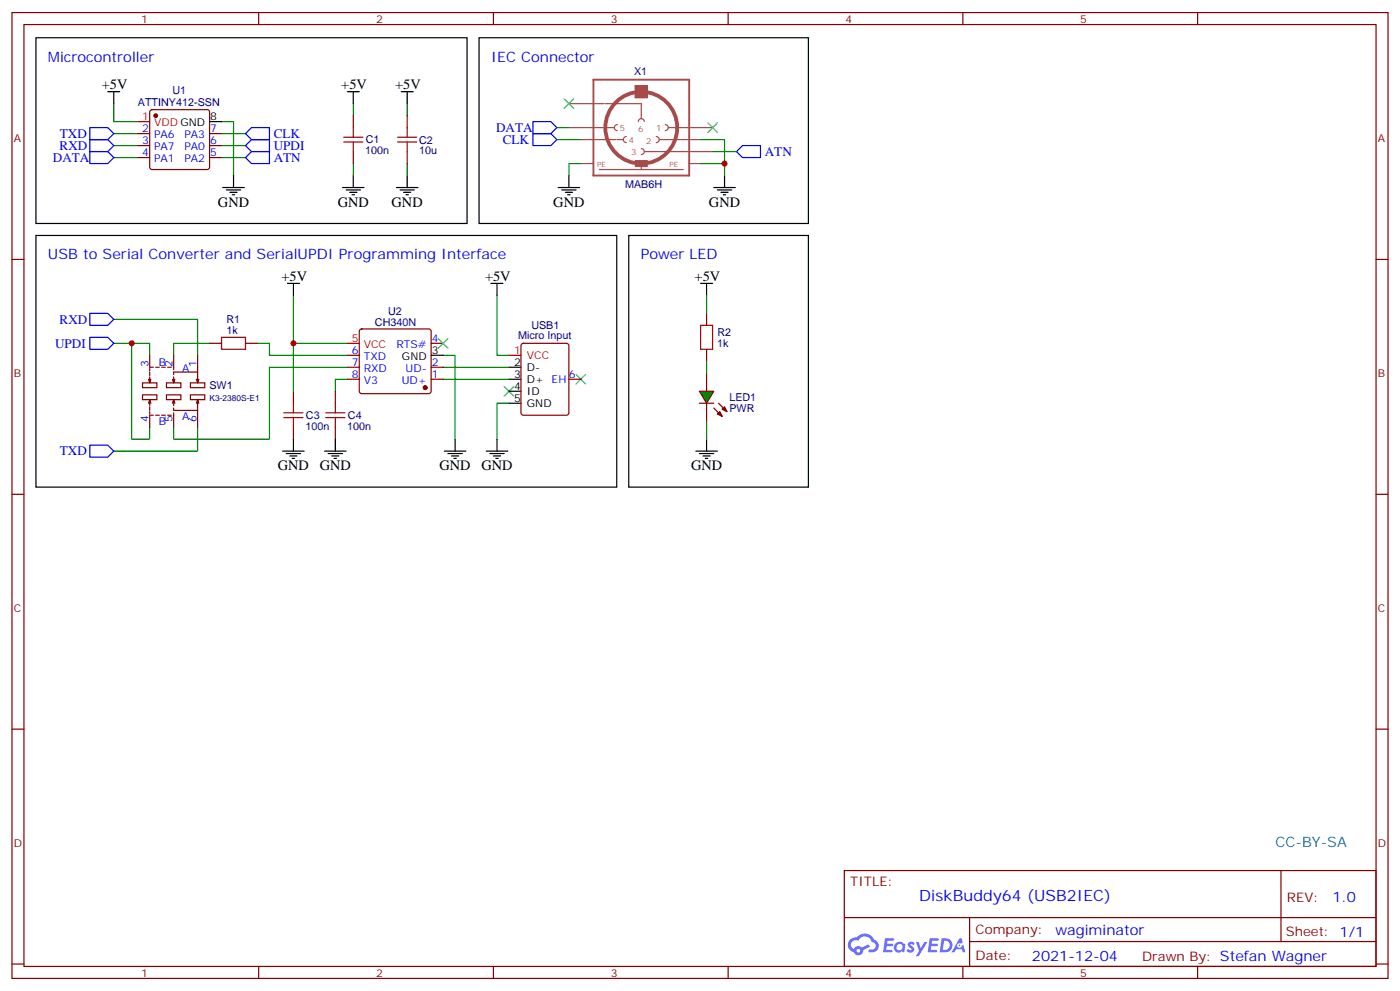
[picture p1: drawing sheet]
<svg xmlns="http://www.w3.org/2000/svg" width="412mm" height="292mm" viewBox="0 0 412 292" stroke-linecap="round" stroke-linejoin="round" font-family="sans-serif">
<g fill="none" stroke="#870000" stroke-width=".35">
<path d="M3.5 3.7h405.4v284.3h-405.4zM7.1 7.2h398.2v277.3h-398.2zM76.2 3.7v3.5M145.3 3.7v3.5M214.5 3.7v3.5M283.6 3.7v3.5M352.8 3.7v3.5M3.5 76.4h3.6M405.3 76.4h3.6M3.5 145.5h3.6M405.3 145.5h3.6M3.5 214.7h3.6"/>
<path d="M405.3 214.7h3.6M248.7 256.3h156.6v28.2h-156.6zM377.3 256.3v20.9M248.7 270.1h156.5M285.6 277.2h119.6M285.6 270.1v14.2M3.5 283.8h3.6M76.2 284.5v3.5M145.3 284.5v3.5M214.5 284.5v3.5M283.6 284.5v3.5M352.8 284.5v3.5"/>
<path d="M405.3 283.8h3.6"/>
</g>
<g fill="#5487ff">
<path d="M267.7 277.5a1.22 1.22 0 0 1 1.7 .2l-.4 .6a.47 .47 0 0 0-.3-.4 .47 .47 0 0 0-.5 .2l.1 .2a1.14 1.14 0 0 1 .8 1.8 1.14 1.14 0 0 1-1.9 0l-.2-.2 .5-.6 .7 .5a.29 .29 0 0 0 .3-.3 .29 .29 0 0 0-.2-.3 1.04 1.04 0 0 1-.6-1.7z"/>
<path d="M260.7 276.2h2.4l.3 .2-.2 .5-1.8 .1-.1 .8h1.5l.3 .4-.3 .4h-1.6l-.2 1.1h1.7l.2 .3-.2 .3-2.6 .1z"/>
<path d="M273.8 276.2h2.4l.3 .2-.1 .5-1.8 .1-.2 .8h1.6l.3 .4-.4 .4-1.6-.1-.1 1.1 1.7 .1 .2 .3-.2 .3-2.6 .1z"/>
<path d="M282.6 276.2h.7l.3 1.3-.6 .3a.69 .69 0 0 0-1 .3 .69 .69 0 0 0 .4 .9 .69 .69 0 0 0 .9-.6l.5-.2 .6 2.2h-.8l-.2-.9h-1.8l-.5 .9h-.8z"/>
<path d="M269.8 277.3h.8l.6 1.8 1.1-1.8h.9l-2.6 4.2h-.8l.9-1.5z"/>
<path d="M277.4 276.2l-.6 4.2h1.3a2.11 2.11 0 0 0 2.5-2.1 2.11 2.11 0 0 0-2.5-2.1zM278.1 277a1.39 1.39 0 0 1 1.7 1.4 1.39 1.39 0 0 1-1.8 1.2h-.3z"/>
<path d="M263.7 277.8a1.54 1.54 0 0 0-.1 2.2 1.54 1.54 0 0 0 2.2 .1l.6 .3 .3-2.3-.2-.3h-.4a1.49 1.49 0 0 0-2.4 0zM264 278.8a.94 .94 0 0 1 1.8 0 .94 .94 0 0 1-1.8 0z"/>
<path d="M250.4 276.6a2.18 2.18 0 0 0 1.1 3.7 1.44 1.44 0 0 0 1.6 .9 1.44 1.44 0 0 0 1.2-1.4l2-1.1-.5-.7-1.9 1a1.47 1.47 0 0 0-2.4 .4 1.39 1.39 0 0 1-.7-1.9 1.39 1.39 0 0 1 2-.5 2.12 2.12 0 0 1 2.2-1.3 2.12 2.12 0 0 1 1.9 1.7 1.14 1.14 0 0 1 1.1 1.4 1.14 1.14 0 0 1-1.7 .7 .43 .43 0 0 0-.5 .4 .43 .43 0 0 0 .4 .5 1.98 1.98 0 0 0 2.5-1.2 1.98 1.98 0 0 0-1.2-2.6 3.1 3.1 0 0 0-5.3-.6l-.9 .1zM252.3 279.9a.55 .55 0 0 1 1.1 0 .55 .55 0 0 1-1.1 0z"/>
<circle cx="282.6" cy="278.3" r=".26"/>
</g>
<g fill="none" stroke="#a64a4a" stroke-width=".35">
<path d="M167.6 37.6h10.4M167.6 30.5h10.4M178.3 37.6h2.7M178.3 30.5h10.6v4.4M181.8 36.7a.88 .88 0 0 0-.8 .9 .88 .88 0 0 0 .8 .9M187.1 25.2h3.6v3.6h-3.6zM188 35.8a.88 .88 0 0 1 .9-.9 .88 .88 0 0 1 .9 .9M196 36.7a.88 .88 0 0 1 .8 .9 .88 .88 0 0 1-.8 .9M196.8 37.6h13.1M171.1 41.1h10.4M171.1 48.2h3.5M176.6 49.9h24.6"/>
<path d="M181.8 41.1h1.8M184.5 40.2a.88 .88 0 0 0-.9 .9 .88 .88 0 0 0 .9 .9M188.9 48.2v1.7M188.9 43.7a.88 .88 0 0 1 .9 .9 .88 .88 0 0 1-.9 .9M189.8 44.6h20.1M193.3 40.2a.88 .88 0 0 1 .9 .9 .88 .88 0 0 1-.9 .9M194.2 41.1h12.2M202.9 48.2h3.5"/>
</g>
<path d="M174.8 23.5h28.2v28.2h-28.2z" fill="none" stroke="#a64a4a" stroke-width=".56"/>
<path d="M199.5 37.6a10.6 10.6 0 0 0-15.5-9.4 10.6 10.6 0 0 0-1.2 18.1 10.6 10.6 0 0 0 16.6-7.3l.1-1.3" fill="none" stroke="#a64a4a" stroke-width="1.1"/>
<g fill="#a64a4a" stroke="#a64a4a" stroke-width=".29">
<path d="M187.1 25.2h3.6v3.6h-3.6z"/>
<path d="M187.1 47.3h3.6v1.7h-3.6z"/>
</g>
<path d="M206.4 83.4h3.5M208.1 83.4v3.6M205 132.8h6.3M206 133.5h4.3M207.1 134.2h2.1M207.8 134.9h.7M208.1 129.3v3.5" fill="none" stroke="#000" stroke-width=".35"/>
<path d="M206.4 95.8h3.5v7h-3.5z" fill="none" stroke="#a10000" stroke-width=".35"/>
<path d="M208.1 92.3v3.5M208.1 102.8v3.6M208.1 109.9v5.3M208.1 118.7v5.3" fill="none" stroke="#870000" stroke-width=".35"/>
<path d="M206 115.2h4.3l-2.2 3.5z" fill="#0c0" stroke="#870000" stroke-width=".35"/>
<g fill="none" stroke="#870000" stroke-width=".35">
<path d="M40.6 39.3h3.5M44.3 32.5l.5-.2h16.2l.5 .2 .2 .5v16.2l-.2 .5-.5 .2h-16.2l-.5-.2-.2-.5v-16.2zM61.7 39.3h3.6M104.1 34v3.6M119.9 34v3.6M40.6 42.9h3.5M40.6 46.4h3.5M61.7 42.9h3.6M61.7 46.4h3.6M104.1 44.6v3.6M119.9 44.6v3.6M106.1 97l.4-.2h19.8l.5 .2 .2 .5v17.7l-.2 .5-.5 .2h-19.8l-.5-.2-.2-.5v-17.7z"/>
<path d="M42 116.2h4.2v1.5h-4.2zM42 112.7h4.2v1.4h-4.2zM43.7 111.7l.4 1M44.1 110.9v1.8l.3-1M44.1 104.6v3.5h1.1M44.1 108.5v.7M44.1 109.5v1.1M44.1 119.8v1M44.1 117.7l-.4 1M44.4 118.7l-.3-1v1.7M45.9 108.1h1M47.6 108.1h1.1"/>
<path d="M49 116.2h4.3v1.5h-4.3zM49 112.7h4.3v1.4h-4.3zM49.4 108.1h1M50.8 111.7l.4 1M51.2 110.9v1.8l.3-1M51.2 110.2v-.7h7v3.2l.4-1M51.2 104.6v4.2M51.2 117.7l-.4 1M51.5 118.7l-.3-1v1.7M56.1 116.2h4.2v1.5h-4.2zM56.1 112.7h4.2v1.4h-4.2zM57.9 111.7l.3 1"/>
<path d="M58.2 104.6v4.9M58.2 117.7l-.3 1M58.6 118.7l-.4-1v3.1h-7v-.7M61.7 101.1h3.6M72.3 101.1h3.5M86.4 115.2v3.5M98.8 115.2v3.5M102.3 111.7h3.5M102.3 108.1h3.5M102.3 104.6h3.5M127 111.7h3.5M127 108.1h3.5"/>
<path d="M127 101.1h3.5M153.7 101.3l.5-.2h12.7l.6 .4 .1 20-.5 .7h-12.9l-.7-.4v-20zM167.6 111.7h3.5M206 118.7h4.3M211.7 118.7l2.4 2.5M44.1 121.2v.7M45.2 122.2h-1.1v3.6M45.9 122.2h1M47.6 122.2h1.1M49.4 122.2h1M51.2 121.5v4.3M58.2 120.8v5"/>
<path d="M86.4 125.8v3.5M98.8 125.8v3.5M210.3 120.1l2.4 2.5"/>
</g>
<g fill="#870000" stroke="#870000" stroke-width=".35">
<path d="M211.3 121.9l.7-.7 .7 1.4z"/>
<path d="M212.7 120.5l.7-.7 .7 1.4z"/>
<circle cx="125.2" cy="114.1" r=".53"/>
<circle cx="45.9" cy="34" r=".53"/>
</g>
<g fill="none" stroke="#000" stroke-width=".35">
<path d="M10.6 11.1h127v54.7h-127zM141.1 11.1h97v54.7h-97zM31.7 27h3.6M33.5 27v3.5M61.7 35.8h3.6M102.3 27h3.5M104.1 27v3.5M118.2 27h3.5M119.9 27v3.5M65.6 55.2h6.4M66.7 55.9h4.2M67.7 56.6h2.1"/>
<path d="M68.4 57.3h.7M68.8 51.7v3.5M100.9 55.2h6.3M102 55.9h4.2M103 56.6h2.1M103.7 57.3h.7M104.1 51.7v3.5M116.8 55.2h6.3M117.8 55.9h4.3M118.9 56.6h2.1M119.6 57.3h.7M119.9 51.7v3.5"/>
<path d="M164.4 55.2h6.3M165.5 55.9h4.2M166.5 56.6h2.1M167.2 57.3h.7M167.6 51.7v3.5M210.3 55.2h6.3M211.3 55.9h4.2M212.4 56.6h2.1M213.1 57.3h.7M213.4 51.7v3.5M10.6 69.3h171.1v74.1h-171.1zM185.2 69.3h52.9v74.1h-52.9z"/>
<path d="M84.7 83.4h3.5M86.4 83.4v3.6M144.6 83.4h3.6M146.4 83.4v3.6M127 104.6h3.5M149.9 118.7h3.6M149.9 115.2h3.6M149.9 111.7h3.6M149.9 108.1h3.6M83.3 132.8h6.3M84.3 133.5h4.2M85.4 134.2h2.1"/>
<path d="M86.1 134.9h.7M86.4 129.3v3.5M95.6 132.8h6.4M96.7 133.5h4.2M97.7 134.2h2.1M98.4 134.9h.7M98.8 129.3v3.5M130.9 132.8h6.3M131.9 133.5h4.3M133 134.2h2.1M133.7 134.9h.7M134.1 129.3v3.5"/>
<path d="M143.2 132.8h6.4M144.3 133.5h4.2M145.3 134.2h2.2M146 134.9h.8M146.4 129.3v3.5"/>
</g>
<g fill="none" stroke="#008700" stroke-width=".35">
<path d="M33.5 30.5v5.3h7.1M33.5 39.3h7.1M65.3 35.8h3.5v15.9M65.3 39.3h7M104.1 30.5v3.5M119.9 30.5v3.5M164 37.6h3.6M33.5 46.4h7.1M33.5 42.9h7.1M65.3 46.4h7M65.3 42.9h7M104.1 48.2v3.5"/>
<path d="M119.9 48.2v3.5M164 41.1h7.1M171.1 48.2h-3.5v3.5M206.4 41.1h7v10.6M206.4 48.2h7M209.9 44.6h7.1M33.5 94h24.7v10.6M86.4 87v14.1M146.4 87v17.6h3.5M208.1 87v5.3M33.5 101.1h10.6v3.5M38.8 101.1v28.2h5.3v-3.5"/>
<path d="M61.7 101.1h-10.5v3.5M75.8 101.1h3.6v3.5h22.9M102.3 108.1h-22.9v21.2h-28.2v-3.5M102.3 111.7h-3.5v3.5M102.3 101.1h-15.9v14.1M130.5 104.6h3.6v24.7M130.5 111.7h19.4M130.5 108.1h19.4M149.9 118.7h-3.5v10.6M208.1 106.4v3.5M58.2 125.8v7h-24.7M208.1 124v5.3"/>
</g>
<path d="M26.5 37.6h5.2l1.8 1.7-1.8 1.8h-5.2zM72.3 39.3l1.8-1.7h5.3v3.5h-5.3zM157 39.3h5.3l1.7 1.8-1.7 1.8h-5.3zM157 35.8h5.3l1.7 1.8-1.7 1.7h-5.3zM26.5 44.6h5.2l1.8 1.8-1.8 1.8h-5.2zM26.5 41.1h5.2l1.8 1.8-1.8 1.7h-5.2zM72.3 46.4l1.8-1.8h5.3v3.6h-5.3zM72.3 42.9l1.8-1.8h5.3v3.5h-5.3zM217 44.6l1.7-1.7h5.3v3.5h-5.3zM26.5 99.3h5.2l1.8 1.8-1.8 1.7h-5.2zM26.5 92.3h5.2l1.8 1.7-1.8 1.8h-5.2zM26.5 131.1h5.2l1.8 1.7-1.8 1.8h-5.2z" fill="none" stroke="#00f" stroke-width=".35"/>
<path d="M166.2 29.1l2.8 2.8M169 29.1l-2.8 2.8M208.5 36.2l2.8 2.8M211.3 36.2l-2.8 2.8M129.1 99.7l2.8 2.8M131.9 99.7l-2.8 2.8M148.5 113.8l2.8 2.8M151.3 113.8l-2.8 2.8M169.7 110.2l2.8 2.9M172.5 110.2l-2.8 2.9" fill="none" stroke="#3c3" stroke-width=".35"/>
<path d="M40.6 35.8h3.5M102.3 101.1h3.5M149.9 104.6h3.6" fill="none" stroke="#f00" stroke-width=".35"/>
<g fill="none" stroke="#a10000" stroke-width=".35">
<path d="M104.1 37.6v2.8M119.9 37.6v2.8M101.2 41.8h5.7M101.2 40.4h5.7M104.1 41.8v2.8M117.1 41.8h5.7M117.1 40.4h5.7M119.9 41.8v2.8M65.3 99.3h7v3.5h-7zM86.4 118.7v2.8M98.8 118.7v2.8M83.6 122.9h5.7"/>
<path d="M83.6 121.5h5.7M86.4 122.9v2.9M96 122.9h5.6M96 121.5h5.6M98.8 122.9v2.9"/>
</g>
<g fill="#c00">
<circle cx="38.8" cy="101.1" r=".88"/>
<circle cx="86.4" cy="101.1" r=".88"/>
<circle cx="213.4" cy="48.2" r=".88"/>
</g>
<text font-size="4.6" fill="#00f" x="270.8" y="265.3">DiskBuddy64 (USB2IEC)</text>
<g font-size="4.2" fill="#00f">
<text x="14.1" y="18.2">Microcontroller</text>
<text x="144.6" y="18.2">IEC Connector</text>
<text x="14.1" y="76.4">USB to Serial Converter and SerialUPDI Programming Interface</text>
<text x="188.7" y="76.4">Power LED</text>
<text x="392.5" y="265.6">1.0</text>
<text x="310.9" y="275.1">wagiminator</text>
<text x="304" y="282.9">2021-12-04</text>
</g>
<g font-size="4.2">
<text x="30" y="26.3">+5V</text>
<text x="100.5" y="26.3">+5V</text>
<text x="116.4" y="26.3">+5V</text>
<text x="64.2" y="60.9">GND</text>
<text x="99.5" y="60.9">GND</text>
<text x="115.4" y="60.9">GND</text>
<text x="163" y="60.9">GND</text>
<text x="208.8" y="60.9">GND</text>
<text x="82.9" y="82.7">+5V</text>
<text x="142.9" y="82.7">+5V</text>
<text x="204.6" y="82.7">+5V</text>
<text x="81.8" y="138.5">GND</text>
<text x="94.2" y="138.5">GND</text>
<text x="129.5" y="138.5">GND</text>
<text x="141.8" y="138.5">GND</text>
<text x="203.6" y="138.5">GND</text>
</g>
<text font-size="4.2" fill="#0099b0" x="375.7" y="249.2">CC-BY-SA</text>
<g font-size="3.9" fill="#00f">
<text x="17.7" y="40.6">TXD</text>
<text x="80.6" y="40.5">CLK</text>
<text x="146.1" y="38.9">DATA</text>
<text x="15.6" y="47.7">DATA</text>
<text x="17.6" y="44.1">RXD</text>
<text x="80.6" y="47.6">ATN</text>
<text x="80.6" y="44.1">UPDI</text>
<text x="148.1" y="42.4">CLK</text>
<text x="225.3" y="45.8">ATN</text>
<text x="17.6" y="95.3">RXD</text>
<text x="16.2" y="102.3">UPDI</text>
<text x="17.7" y="134.1">TXD</text>
</g>
<g font-size="3.9" fill="#800">
<text x="250.5" y="260.9">TITLE:</text>
<text x="379.1" y="265.6">REV:</text>
<text x="287.4" y="275.1">Company:</text>
<text x="378.7" y="275.7">Sheet: 1/1</text>
<text x="287.4" y="282.8">Date:</text>
<text x="336.4" y="282.8">Drawn By: Stefan Wagner</text>
</g>
<g font-size="3.2" fill="#800">
<text x="41.6" y="6.7">1</text>
<text x="110.8" y="6.7">2</text>
<text x="179.9" y="6.7">3</text>
<text x="249.1" y="6.7">4</text>
<text x="318.2" y="6.7">5</text>
<text x="4.1" y="41.8">A</text>
<text x="405.9" y="41.8">A</text>
<text x="4.1" y="110.9">B</text>
<text x="405.9" y="110.9">B</text>
<text x="4.1" y="180.1">C</text>
<text x="405.9" y="180.1">C</text>
<text x="4.1" y="249.2">D</text>
<text x="405.9" y="249.2">D</text>
<text x="41.6" y="287.5">1</text>
<text x="110.8" y="287.5">2</text>
<text x="179.9" y="287.5">3</text>
<text x="249.1" y="287.5">4</text>
<text x="318.2" y="287.5">5</text>
</g>
<g font-size="3.2" fill="#000080">
<text x="186.8" y="22.2">X1</text>
<text x="50.8" y="27.7">U1</text>
<text x="40.6" y="31.3">ATTINY412-SSN</text>
<text x="107.6" y="45.4">100n</text>
<text x="107.8" y="42.2">C1</text>
<text x="123.5" y="45.4">10u</text>
<text x="123.5" y="42.3">C2</text>
<text x="184.1" y="55.3">MAB6H</text>
<text x="66.7" y="95">R1</text>
<text x="110.5" y="95.8">CH340N</text>
<text x="114.3" y="92.6">U2</text>
<text x="66.7" y="98.2">1k</text>
<text x="152.6" y="99.7">Micro Input</text>
<text x="156.5" y="96.8">USB1</text>
<text x="211.3" y="99">R2</text>
<text x="211.3" y="102.2">1k</text>
<text x="61.7" y="114.5">SW1</text>
<text x="214.8" y="118.1">LED1</text>
<text x="90.1" y="123.4">C3</text>
<text x="102.5" y="123.4">C4</text>
<text x="214.8" y="121.2">PWR</text>
<text x="90" y="126.6">100n</text>
<text x="102.3" y="126.6">100n</text>
</g>
<g font-size="3.2" fill="#f00">
<text x="41.9" y="35.5">1</text>
<text x="45.4" y="37.2">VDD GND</text>
<text x="103.6" y="100.7">5</text>
<text x="107.1" y="102.5">VCC</text>
<text x="151.4" y="104.2">1</text>
<text x="155.2" y="105.7">VCC</text>
</g>
<g font-size="3.2">
<text x="61.9" y="35.5">8</text>
<text x="118.4" y="106">GND</text>
<text x="127.2" y="104.2">3</text>
<text x="151.4" y="107.8">2</text>
<text x="151.4" y="111.3">3</text>
<text x="155.2" y="112.7">D+ EH</text>
<text x="155.2" y="109.2">D-</text>
<text x="151.4" y="118.4">5</text>
<text x="151.4" y="114.8">4</text>
<text x="155.2" y="119.8">GND</text>
<text x="155.2" y="116.2">ID</text>
</g>
<g font-size="3.2" fill="#00f">
<text x="41.9" y="39">2</text>
<text x="45.4" y="40.7">PA6</text>
<text x="54.3" y="40.7">PA3</text>
<text x="61.9" y="39">7</text>
<text x="41.9" y="42.5">3</text>
<text x="41.9" y="46">4</text>
<text x="45.4" y="44.3">PA7</text>
<text x="45.4" y="47.8">PA1</text>
<text x="54.3" y="47.8">PA2</text>
<text x="54.3" y="44.3">PA0</text>
<text x="61.9" y="46">5</text>
<text x="61.9" y="42.5">6</text>
<text x="127.2" y="100.7">4</text>
<text x="46.8" y="107.9">B</text>
<text x="103.6" y="104.2">6</text>
<text x="103.6" y="107.8">7</text>
<text x="107.1" y="106">TXD</text>
<text x="116.8" y="102.5">RTS#</text>
<text x="127.2" y="107.8">2</text>
<text x="43.7" y="108.1" transform="rotate(-90 43.7 108.1)">3</text>
<text x="50.8" y="108.1" transform="rotate(-90 50.8 108.1)">2</text>
<text x="53.7" y="109.5">A</text>
<text x="57.9" y="108.1" transform="rotate(-90 57.9 108.1)">1</text>
<text x="103.6" y="111.3">8</text>
<text x="107.1" y="109.5">RXD</text>
<text x="107.1" y="113.1">V3</text>
<text x="118.3" y="113.1">UD+</text>
<text x="119.5" y="109.5">UD-</text>
<text x="127.2" y="111.3">1</text>
<text x="167.6" y="111.3">6</text>
<text x="43.7" y="124.3" transform="rotate(-90 43.7 124.3)">4</text>
<text x="46.8" y="125.2">B</text>
<text x="50.8" y="124.3" transform="rotate(-90 50.8 124.3)">5</text>
<text x="53.7" y="123.7">A</text>
<text x="57.9" y="124.3" transform="rotate(-90 57.9 124.3)">6</text>
</g>
<g font-size="2.5" fill="#a54b4b">
<text x="182.6" y="38.6">5</text>
<text x="188" y="39">6</text>
<text x="193.3" y="38.6">1</text>
<text x="185.2" y="42.2">4</text>
<text x="185.9" y="45.7">3</text>
<text x="190.3" y="42.3">2</text>
</g>
<text font-size="2.5" fill="#000080" x="61.7" y="118.2">K3-2380S-E1</text>
<g font-size="2.1" fill="#a54b4b">
<text x="175.9" y="49">PE</text>
<text x="197.2" y="49">PE</text>
</g>
</svg>
